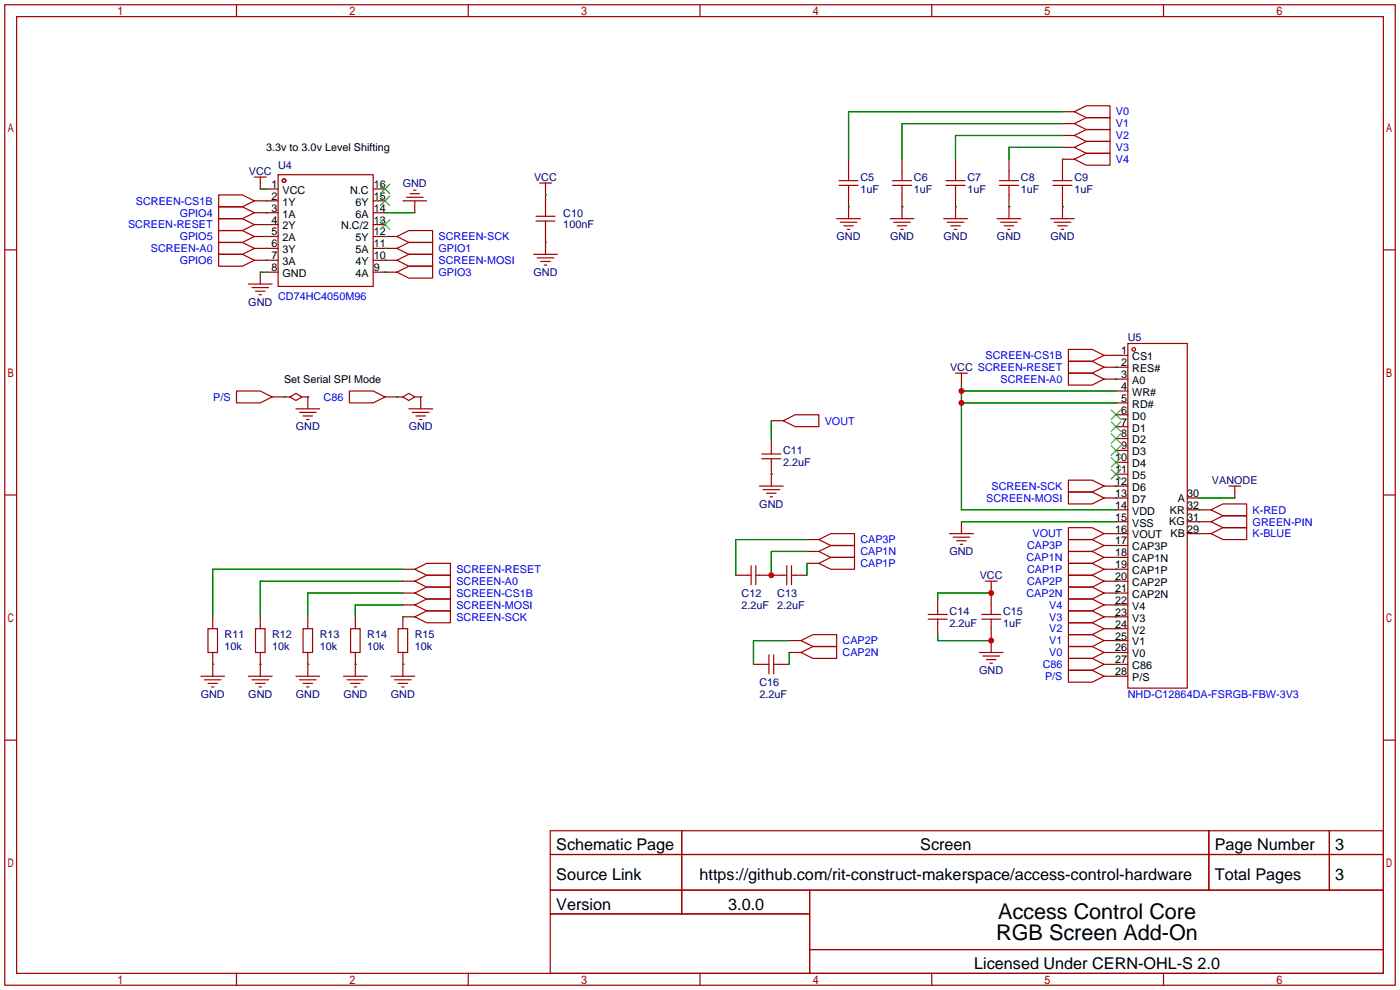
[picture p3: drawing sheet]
<svg xmlns="http://www.w3.org/2000/svg" width="299mm" height="212mm" viewBox="0 0 299 212" stroke-linecap="round" stroke-linejoin="round" font-family="sans-serif">
<g fill="none" stroke="#a10000" stroke-width=".25">
<path d="M1 1h297.2v209.6h-297.2zM3.6 3.6h292.1v204.4h-292.1zM50.5 1v2.6M100.1 1v2.6M149.6 1v2.6M199.1 1v2.6M248.7 1v2.6M54.4 37.8h2.5M55.6 37.8v2.6M59.4 37.3h20.4v23.9h-20.4zM115.3 39.1h2.6M116.6 39.1v7.1"/>
<path d="M179.3 38.6h4.1M179.3 39.6h4.1M181.4 34v4.6M181.4 39.6v7.1M190.8 38.6h4M190.8 39.6h4M192.8 34v4.6M192.8 39.6v7.1M202.2 38.6h4M202.2 39.6h4M204.2 34v4.6M204.2 39.6v7.1"/>
<path d="M213.6 38.6h4.1M213.6 39.6h4.1M215.6 34v4.6M215.6 39.6v7.1M225 38.6h4.1M225 39.6h4.1M227.1 39.6v7.1M227.1 23.9h2.5M227.1 26.4h2.5M227.1 29h2.5M227.1 31.5h2.5M229.6 23.9l2.6-1.3h5v2.5h-5z"/>
<path d="M229.6 26.4l2.6-1.3h5v2.6h-5zM229.6 29l2.6-1.3h5v2.5h-5zM229.6 31.5l2.6-1.3h5v2.6h-5zM229.6 34l2.6-1.2h5v2.5h-5zM229.6 34h-2.5v4.6M1 53.4h2.6M46.7 44.2h5.1l2.6 1.3-2.6 1.2h-5.1zM46.7 49.3h5.1l2.6 1.2-2.6 1.3h-5.1zM46.7 54.4h5.1l2.6 1.2-2.6 1.3h-5.1zM46.7 41.7h5.1l2.6 1.2-2.6 1.3h-5.1zM46.7 46.7h5.1l2.6 1.3-2.6 1.3h-5.1zM46.7 51.8h5.1l2.6 1.3-2.6 1.3h-5.1z"/>
<path d="M54.4 42.9h5M54.4 45.5h5M54.4 48h5M54.4 50.5h5M54.4 53.1h5M54.4 55.6h5M55.6 58.2v2.5M56.9 40.4h2.5M56.9 58.2h2.5M79.8 40.4h2.5M79.8 42.9h2.5M79.8 45.5h2.5"/>
<path d="M79.8 48h2.5M79.8 50.5h5M79.8 53.1h5M79.8 55.6h5M79.8 58.2h5M84.8 50.5l2.6-1.2h5.1v2.5h-5.1zM84.8 55.6l2.6-1.2h5.1v2.5h-5.1zM84.8 58.2l2.6-1.3h5.1v2.5h-5.1zM84.8 53.1l2.6-1.3h5.1v2.6h-5.1zM86.1 42.9h5.1M86.9 42.2h3.5M87.6 41.4h2.1"/>
<path d="M88.4 40.6h.5M88.6 42.9v2.6M114 54.4h5.1M114.6 47.2h4M114.6 46.2h4M114.8 55.1h3.6M115.6 55.9h2M116.3 56.6h.5M116.6 47.2v7.2M178.8 46.7h5.1M179.6 47.5h3.5M180.3 48.3h2.1"/>
<path d="M181.1 49h.5M190.2 46.7h5.1M191 47.5h3.6M191.8 48.3h2M192.5 49h.5M201.7 46.7h5.1M202.4 47.5h3.6M203.2 48.3h2M204 49h.5M213.1 46.7h5.1M213.9 47.5h3.5M214.6 48.3h2.1"/>
<path d="M215.4 49h.5M224.5 46.7h5.1M225.3 47.5h3.6M226.1 48.3h2M226.8 49h.5M295.7 53.4h2.5M53.1 60.7h5.1M53.8 61.5h3.6M54.6 62.2h2M55.4 63h.5M204.2 79.8h2.6M205.5 79.8v2.5"/>
<path d="M228.3 74.7h5.1l2.6 1.2-2.6 1.3h-5.1zM228.3 77.2h5.1l2.6 1.3-2.6 1.3h-5.1zM228.3 79.8h5.1l2.6 1.2-2.6 1.3h-5.1zM236 75.9h5M236 78.5h5M241 73.4h12.7v73.7h-12.7zM50.5 83.6h5.1l2.6 1.2-2.6 1.3h-5.1zM58.2 84.8h3.8M62 84.8l1.2-.7 1.3 .7-1.3 .8zM63.2 87.4h5.1M64 88.1h3.6M64.5 84.8h1.3v2.6"/>
<path d="M64.8 88.9h2M65.5 89.7h.5M74.7 83.6h5.1l2.5 1.2-2.5 1.3h-5.1zM82.3 84.8h3.8M86.1 84.8l1.3-.7 1.2 .7-1.2 .8zM87.4 87.4h5.1M88.1 88.1h3.6M88.6 84.8h1.3v2.6M88.9 88.9h2M89.7 89.7h.5M162.8 97h4.1M162.8 98h4.1"/>
<path d="M164.8 93.7v3.3M164.8 98v5.9M164.8 89.9h2.6M167.4 89.9l2.5-1.3h5.1v2.6h-5.1zM236 81h5M238.5 83.6h2.5M238.5 86.1h2.5M238.5 88.6h2.5M238.5 91.2h2.5M238.5 93.7h2.5M238.5 96.3h2.5M238.5 98.8h2.5"/>
<path d="M1 105.8h2.6M162.3 103.9h5.1M163.1 104.6h3.5M163.8 105.4h2.1M164.6 106.2h.5M172.5 115.3h2.5M172.5 117.9h2.5M175 115.3l2.5-1.3h5.1v2.6h-5.1zM175 117.9l2.5-1.3h5.1v2.5h-5.1zM202.9 114h5.1M203.7 114.8h3.6M204.5 115.6h2"/>
<path d="M205.2 116.3h.5M205.5 111.5v2.5M228.3 102.6h5.1l2.6 1.3-2.6 1.3h-5.1zM228.3 105.2h5.1l2.6 1.2-2.6 1.3h-5.1zM228.3 112.8h5.1l2.6 1.2-2.6 1.3h-5.1zM228.3 115.3h5.1l2.6 1.3-2.6 1.3h-5.1zM228.3 117.9h5.1l2.6 1.2-2.6 1.3h-5.1zM236 103.9h5M236 106.4h5M236 114h5M236 116.6h5M236 119.1h5"/>
<path d="M238.5 101.3h2.5M238.5 109h2.5M238.5 111.5h2.5M253.7 106.4h2.6M253.7 109h5.1M253.7 111.5h5.1M253.7 114h5.1M258.8 111.5l2.6-1.3h5v2.6h-5zM258.8 109l2.6-1.3h5v2.5h-5zM258.8 114l2.6-1.2h5v2.5h-5zM262.6 103.9h2.6M263.9 103.9v2.5"/>
<path d="M295.7 105.8h2.5M44.4 134.4h2.1v5h-2.1zM45.5 131.8v2.6M45.5 139.4v5.1M54.6 134.4h2v5h-2zM55.6 131.8v2.6M55.6 139.4v5.1M64.8 134.4h2v5h-2zM65.8 131.8v2.6M65.8 139.4v5.1M74.9 134.4h2.1v5h-2.1zM75.9 131.8v2.6"/>
<path d="M75.9 139.4v5.1M85.1 134.4h2v5h-2zM86.1 121.7h2.5M86.1 124.2h2.5M86.1 126.7h2.5M86.1 129.3h2.5M86.1 139.4v5.1M88.6 126.7l2.6-1.2h5.1v2.5h-5.1zM88.6 121.7l2.6-1.3h5.1v2.5h-5.1zM88.6 124.2l2.6-1.3h5.1v2.6h-5.1zM88.6 131.8l2.6-1.2h5.1v2.5h-5.1zM88.6 129.3l2.6-1.3h5.1v2.6h-5.1z"/>
<path d="M88.6 131.8h-2.5v2.6M157.2 122.9h3.3M160.5 120.9v4.1M161.5 120.9v4.1M161.5 122.9h6.6M164.3 140v4M165.4 140v4M168.1 120.9v4.1M168.7 136.9h2.5M168.7 139.4h2.5M169.2 122.9h3.3M169.2 120.9v4.1"/>
<path d="M171.2 136.9l2.5-1.3h5.1v2.6h-5.1zM171.2 139.4l2.5-1.2h5.1v2.5h-5.1zM172.5 120.4h2.5M175 120.4l2.5-1.3h5.1v2.6h-5.1zM198.4 131.3h4M198.4 132.3h4M200.4 128v3.3M200.4 132.3v3.3M209.3 139.4h5.1M209.8 131.3h4.1M209.8 132.3h4.1M210.6 124.2h2.5"/>
<path d="M211.8 124.2v7.1M211.8 132.3v7.1M228.3 120.4h5.1l2.6 1.3-2.6 1.2h-5.1zM228.3 122.9h5.1l2.6 1.3-2.6 1.3h-5.1zM228.3 125.5h5.1l2.6 1.2-2.6 1.3h-5.1zM228.3 138.2h5.1l2.6 1.2-2.6 1.3h-5.1zM228.3 135.6h5.1l2.6 1.3-2.6 1.3h-5.1zM228.3 133.1h5.1l2.6 1.3-2.6 1.2h-5.1zM228.3 130.6h5.1l2.6 1.2-2.6 1.3h-5.1zM228.3 128h5.1l2.6 1.3-2.6 1.3h-5.1zM236 121.7h5M236 124.2h5"/>
<path d="M236 126.7h5M236 129.3h5M236 131.8h5M236 134.4h5M236 136.9h5M236 139.4h5M1 158.2h2.6M42.9 144.5h5.1M43.7 145.3h3.5M44.4 146.1h2.1M45.2 146.8h.5M53.1 144.5h5.1"/>
<path d="M53.8 145.3h3.6M54.6 146.1h2M55.4 146.8h.5M63.2 144.5h5.1M64 145.3h3.6M64.8 146.1h2M65.5 146.8h.5M73.4 144.5h5.1M74.2 145.3h3.5M74.9 146.1h2.1M75.7 146.8h.5M83.6 144.5h5"/>
<path d="M84.3 145.3h3.6M85.1 146.1h2M85.9 146.8h.5M161 142h3.3M165.4 142h3.3M210.1 140.2h3.5M210.8 141h2.1M211.6 141.7h.5M228.3 143.3h5.1l2.6 1.2-2.6 1.3h-5.1zM228.3 140.7h5.1l2.6 1.3-2.6 1.3h-5.1zM236 142h5M236 144.5h5"/>
<path d="M295.7 158.2h2.5M117.6 177.5h178.1v30.5h-178.1zM145.7 177.5v17.8M258.4 177.5v12.7M284.1 177.5v12.7M117.6 182.6h178.1M117.6 190.2h178.1M117.6 195.3h55.4M173 190.2v17.8M50.5 208v2.6M100.1 208v2.6M149.6 208v2.6"/>
<path d="M173 202.9h122.7M199.1 208v2.6M248.7 208v2.6"/>
<circle cx="60.7" cy="38.6" r=".38"/>
<circle cx="242.3" cy="74.7" r=".38"/>
</g>
<g fill="none" stroke="#3c3" stroke-width=".25">
<path d="M81.3 39.4l2 2M83.3 39.4l-2 2M81.3 47l2 2M81.3 41.9l2 2M83.3 47l-2 2M83.3 41.9l-2 2M237.5 87.6l2 2.1M237.5 90.2l2 2M237.5 92.7l2 2M237.5 95.2l2 2.1M237.5 97.8l2 2M239.5 87.6l-2 2.1"/>
<path d="M239.5 90.2l-2 2M239.5 92.7l-2 2M239.5 95.2l-2 2.1M239.5 97.8l-2 2M237.5 100.3l2 2.1M239.5 100.3l-2 2.1"/>
</g>
<g fill="none" stroke="#008700" stroke-width=".25">
<path d="M227.1 34h.1M227.1 31.5h-11.5v2.5M227.1 29h-22.9v5M227.1 26.4h-34.3v7.6M227.1 23.9h-45.7v10.1M55.6 58.2h1.3M55.6 40.4h1.3M56.9 45.5h.1M56.9 50.5h.1M56.9 55.6h.1M56.9 42.9h.1M56.9 48h.1"/>
<path d="M56.9 53.1h.1M82.3 55.6h.1M82.3 50.5h.1M82.3 58.2h.1M82.3 53.1h.1M82.3 45.5h6.3M116.6 51.8h.1M116.6 41.7h.1M181.4 44.2h.1M192.8 44.2h.1M204.2 44.2h.1M215.6 44.2h.1"/>
<path d="M227.1 44.2h.1M238.5 75.9h.1M238.5 78.5h.1M60.7 84.8h.1M65.8 84.8h.1M84.8 84.8h.1M89.9 84.8h.1M164.8 89.9v3.8M205.5 82.3v26.7h33M205.5 83.6h33M205.5 86.1h33M238.5 81h.1"/>
<path d="M164.8 101.3h.1M172.5 117.9h-7.7v5M172.5 115.3h-15.3v7.6M205.5 111.5h33M238.5 106.4h.1M238.5 103.9h.1M238.5 114h.1M238.5 116.6h.1M238.5 119.1h.1M256.3 111.5h.1M256.3 109h.1M256.3 114h.1"/>
<path d="M256.3 106.4h7.6M86.1 131.8h.1M86.1 126.7h-20.3v5.1M86.1 129.3h-10.2v2.5M86.1 124.2h-30.5v7.6M86.1 121.7h-40.6v10.1M168.7 136.9h-7.7v5.1M168.7 139.4v2.6M172.5 120.4v2.5M200.4 135.6v1.3h11.4M211.8 126.7h-11.4v1.3M238.5 121.7h.1"/>
<path d="M238.5 124.2h.1M238.5 126.7h.1M238.5 139.4h.1M238.5 136.9h.1M238.5 134.4h.1M238.5 131.8h.1M238.5 129.3h.1M45.5 142h.1M55.6 142h.1M65.8 142h.1M75.9 142h.1M86.1 142h.1"/>
<path d="M238.5 144.5h.1M238.5 142h.1"/>
</g>
<g fill="#c00">
<circle cx="205.5" cy="83.6" r=".63"/>
<circle cx="205.5" cy="86.1" r=".63"/>
<circle cx="211.8" cy="126.7" r=".63"/>
<circle cx="211.8" cy="136.9" r=".63"/>
<circle cx="164.8" cy="122.9" r=".63"/>
</g>
<g font-size="4.6">
<text x="213.3" y="196.3">Access Control Core</text>
<text x="212.9" y="200.9">RGB Screen Add-On</text>
</g>
<g font-size="3.5">
<text x="118.9" y="181.8">Schematic Page</text>
<text x="196.7" y="181.8">Screen</text>
<text x="259.6" y="181.8">Page Number</text>
<text x="285.4" y="181.8">3</text>
<text x="118.9" y="188.1">Source Link</text>
<text x="149.5" y="188.1">https://github.com/rit-construct-makerspace/access-control-hardware</text>
<text x="259.6" y="188.1">Total Pages</text>
<text x="285.4" y="188.1">3</text>
<text x="118.9" y="194.5">Version</text>
<text x="155.6" y="194.5">3.0.0</text>
<text x="208.2" y="207.2">Licensed Under CERN-OHL-S 2.0</text>
</g>
<g font-size="2.3" fill="#00f">
<text x="238.5" y="24.7">V0</text>
<text x="238.5" y="27.2">V1</text>
<text x="238.5" y="29.8">V2</text>
<text x="238.5" y="32.3">V3</text>
<text x="238.5" y="34.8">V4</text>
<text x="29" y="43.7">SCREEN-CS1B</text>
<text x="38.4" y="46.3">GPIO4</text>
<text x="27.4" y="48.8">SCREEN-RESET</text>
<text x="32.3" y="53.9">SCREEN-A0</text>
<text x="38.4" y="51.4">GPIO5</text>
<text x="93.7" y="51.4">SCREEN-SCK</text>
<text x="93.7" y="53.9">GPIO1</text>
<text x="38.4" y="56.4">GPIO6</text>
<text x="93.7" y="56.4">SCREEN-MOSI</text>
<text x="93.7" y="59">GPIO3</text>
<text x="59.4" y="64.1">CD74HC4050M96</text>
<text x="210.7" y="76.8">SCREEN-CS1B</text>
<text x="213.9" y="81.8">SCREEN-A0</text>
<text x="45.6" y="85.6">P/S</text>
<text x="69.2" y="85.6">C86</text>
<text x="176.3" y="90.7">VOUT</text>
<text x="210.8" y="107.2">SCREEN-MOSI</text>
<text x="211.9" y="104.7">SCREEN-SCK</text>
<text x="267.7" y="112.3">GREEN-PIN</text>
<text x="267.7" y="109.8">K-RED</text>
<text x="183.9" y="116.1">CAP3P</text>
<text x="183.9" y="118.7">CAP1N</text>
<text x="219.4" y="119.9">CAP1N</text>
<text x="219.5" y="117.4">CAP3P</text>
<text x="220.7" y="114.9">VOUT</text>
<text x="267.7" y="114.9">K-BLUE</text>
<text x="97.5" y="122.5">SCREEN-RESET</text>
<text x="97.5" y="125">SCREEN-A0</text>
<text x="183.9" y="121.2">CAP1P</text>
<text x="219.5" y="122.5">CAP1P</text>
<text x="219.5" y="125">CAP2P</text>
<text x="97.5" y="127.6">SCREEN-CS1B</text>
<text x="97.5" y="130.1">SCREEN-MOSI</text>
<text x="219.4" y="127.6">CAP2N</text>
<text x="224.3" y="130.1">V4</text>
<text x="97.5" y="132.6">SCREEN-SCK</text>
<text x="180.1" y="137.7">CAP2P</text>
<text x="224.3" y="137.7">V1</text>
<text x="224.3" y="135.2">V2</text>
<text x="224.3" y="132.6">V3</text>
<text x="180.1" y="140.3">CAP2N</text>
<text x="222.8" y="142.8">C86</text>
<text x="224.3" y="140.3">V0</text>
<text x="223.4" y="145.3">P/S</text>
<text x="241" y="149.1">NHD-C12864DA-FSRGB-FBW-3V3</text>
</g>
<g font-size="2.3">
<text x="56.9" y="32.3">3.3v to 3.0v Level Shifting</text>
<text x="58" y="40.2">1</text>
<text x="60.4" y="41.4">VCC</text>
<text x="74.8" y="41.4">N.C</text>
<text x="79.9" y="40.2">16</text>
<text x="58" y="42.7">2</text>
<text x="58" y="45.2">3</text>
<text x="58" y="47.8">4</text>
<text x="60.4" y="44">1Y</text>
<text x="60.4" y="46.5">1A</text>
<text x="76" y="46.5">6A</text>
<text x="76" y="44">6Y</text>
<text x="79.9" y="47.8">13</text>
<text x="79.9" y="45.2">14</text>
<text x="79.9" y="42.7">15</text>
<text x="58" y="50.3">5</text>
<text x="58" y="52.9">6</text>
<text x="60.4" y="49">2Y</text>
<text x="60.4" y="51.6">2A</text>
<text x="72.9" y="49">N.C/2</text>
<text x="76" y="51.6">5Y</text>
<text x="79.9" y="52.9">11</text>
<text x="79.9" y="50.3">12</text>
<text x="58" y="55.4">7</text>
<text x="58" y="57.9">8</text>
<text x="60.4" y="54.1">3Y</text>
<text x="60.4" y="56.7">3A</text>
<text x="60.4" y="59.2">GND</text>
<text x="76" y="59.2">4A</text>
<text x="76" y="56.7">4Y</text>
<text x="76" y="54.1">5A</text>
<text x="79.9" y="57.9">9</text>
<text x="79.9" y="55.4">10</text>
<text x="239.6" y="75.7">1</text>
<text x="242" y="77">CS1</text>
<text x="60.7" y="81.8">Set Serial SPI Mode</text>
<text x="239.6" y="78.3">2</text>
<text x="239.6" y="80.8">3</text>
<text x="239.6" y="83.3">4</text>
<text x="242" y="79.5">RES#</text>
<text x="242" y="82.1">A0</text>
<text x="239.6" y="85.9">5</text>
<text x="239.6" y="88.4">6</text>
<text x="242" y="84.6">WR#</text>
<text x="242" y="87.1">RD#</text>
<text x="242" y="89.7">D0</text>
<text x="239.6" y="91">7</text>
<text x="239.6" y="93.5">8</text>
<text x="242" y="92.2">D1</text>
<text x="242" y="94.8">D2</text>
<text x="238.4" y="98.6">10</text>
<text x="238.4" y="101.1">11</text>
<text x="239.6" y="96">9</text>
<text x="242" y="97.3">D3</text>
<text x="242" y="99.8">D4</text>
<text x="238.4" y="103.7">12</text>
<text x="238.4" y="106.2">13</text>
<text x="242" y="102.4">D5</text>
<text x="242" y="104.9">D6</text>
<text x="242" y="107.5">D7</text>
<text x="251.7" y="107.2">A</text>
<text x="253.7" y="106.2">30</text>
<text x="238.4" y="108.7">14</text>
<text x="238.4" y="111.3">15</text>
<text x="238.4" y="113.8">16</text>
<text x="242" y="110">VDD</text>
<text x="242" y="112.5">VSS</text>
<text x="249.9" y="112.3">KG</text>
<text x="250" y="109.8">KR</text>
<text x="253.7" y="108.7">32</text>
<text x="253.7" y="111.3">31</text>
<text x="253.7" y="113.8">29</text>
<text x="238.4" y="116.4">17</text>
<text x="238.4" y="118.9">18</text>
<text x="242" y="115.1">VOUT</text>
<text x="242" y="117.6">CAP3P</text>
<text x="250.2" y="114.8">KB</text>
<text x="238.4" y="121.4">19</text>
<text x="238.4" y="124">20</text>
<text x="242" y="120.2">CAP1N</text>
<text x="242" y="122.7">CAP1P</text>
<text x="242" y="125.2">CAP2P</text>
<text x="238.4" y="126.5">21</text>
<text x="238.4" y="129.1">22</text>
<text x="238.4" y="131.6">23</text>
<text x="242" y="127.8">CAP2N</text>
<text x="242" y="130.3">V4</text>
<text x="238.4" y="134.1">24</text>
<text x="238.4" y="136.7">25</text>
<text x="242" y="132.9">V3</text>
<text x="242" y="135.4">V2</text>
<text x="242" y="137.9">V1</text>
<text x="238.4" y="139.2">26</text>
<text x="238.4" y="141.8">27</text>
<text x="242" y="140.5">V0</text>
<text x="242" y="143">C86</text>
<text x="238.4" y="144.3">28</text>
<text x="242" y="145.6">P/S</text>
</g>
<g font-size="2.3" fill="#000080">
<text x="53.2" y="37.4">VCC</text>
<text x="59.4" y="36.1">U4</text>
<text x="86.1" y="39.9">GND</text>
<text x="114.1" y="38.7">VCC</text>
<text x="183.9" y="38.7">C5</text>
<text x="183.9" y="41.2">1uF</text>
<text x="195.3" y="38.7">C6</text>
<text x="195.3" y="41.2">1uF</text>
<text x="206.8" y="38.7">C7</text>
<text x="206.8" y="41.2">1uF</text>
<text x="218.2" y="38.7">C8</text>
<text x="218.2" y="41.2">1uF</text>
<text x="229.6" y="38.7">C9</text>
<text x="229.6" y="41.2">1uF</text>
<text x="120.4" y="46.3">C10</text>
<text x="120.4" y="48.8">100nF</text>
<text x="178.8" y="51.4">GND</text>
<text x="190.2" y="51.4">GND</text>
<text x="201.7" y="51.4">GND</text>
<text x="213.1" y="51.4">GND</text>
<text x="224.5" y="51.4">GND</text>
<text x="114" y="59">GND</text>
<text x="53.1" y="65.3">GND</text>
<text x="241" y="72.9">U5</text>
<text x="203" y="79.3">VCC SCREEN-RESET</text>
<text x="63.2" y="92">GND</text>
<text x="87.4" y="92">GND</text>
<text x="167.4" y="97.1">C11</text>
<text x="167.4" y="99.6">2.2uF</text>
<text x="259" y="103.4">VANODE</text>
<text x="162.3" y="108.5">GND</text>
<text x="202.9" y="118.7">GND</text>
<text x="209.4" y="123.7">VCC</text>
<text x="158.5" y="127.6">C12</text>
<text x="158.5" y="130.1">2.2uF</text>
<text x="166.1" y="127.6">C13</text>
<text x="166.1" y="130.1">2.2uF</text>
<text x="202.9" y="131.4">C14</text>
<text x="214.4" y="131.4">C15</text>
<text x="48" y="136.4">R11</text>
<text x="58.2" y="136.4">R12</text>
<text x="68.3" y="136.4">R13</text>
<text x="78.5" y="136.4">R14</text>
<text x="88.6" y="136.4">R15</text>
<text x="202.9" y="133.9">2.2uF</text>
<text x="214.4" y="133.9">1uF</text>
<text x="48" y="139">10k</text>
<text x="58.2" y="139">10k</text>
<text x="68.3" y="139">10k</text>
<text x="78.5" y="139">10k</text>
<text x="88.6" y="139">10k</text>
<text x="42.9" y="149.1">GND</text>
<text x="53.1" y="149.1">GND</text>
<text x="63.2" y="149.1">GND</text>
<text x="73.4" y="149.1">GND</text>
<text x="83.5" y="149.1">GND</text>
<text x="162.3" y="146.6">C16</text>
<text x="162.3" y="149.1">2.2uF</text>
<text x="209.3" y="144.1">GND</text>
</g>
</svg>
